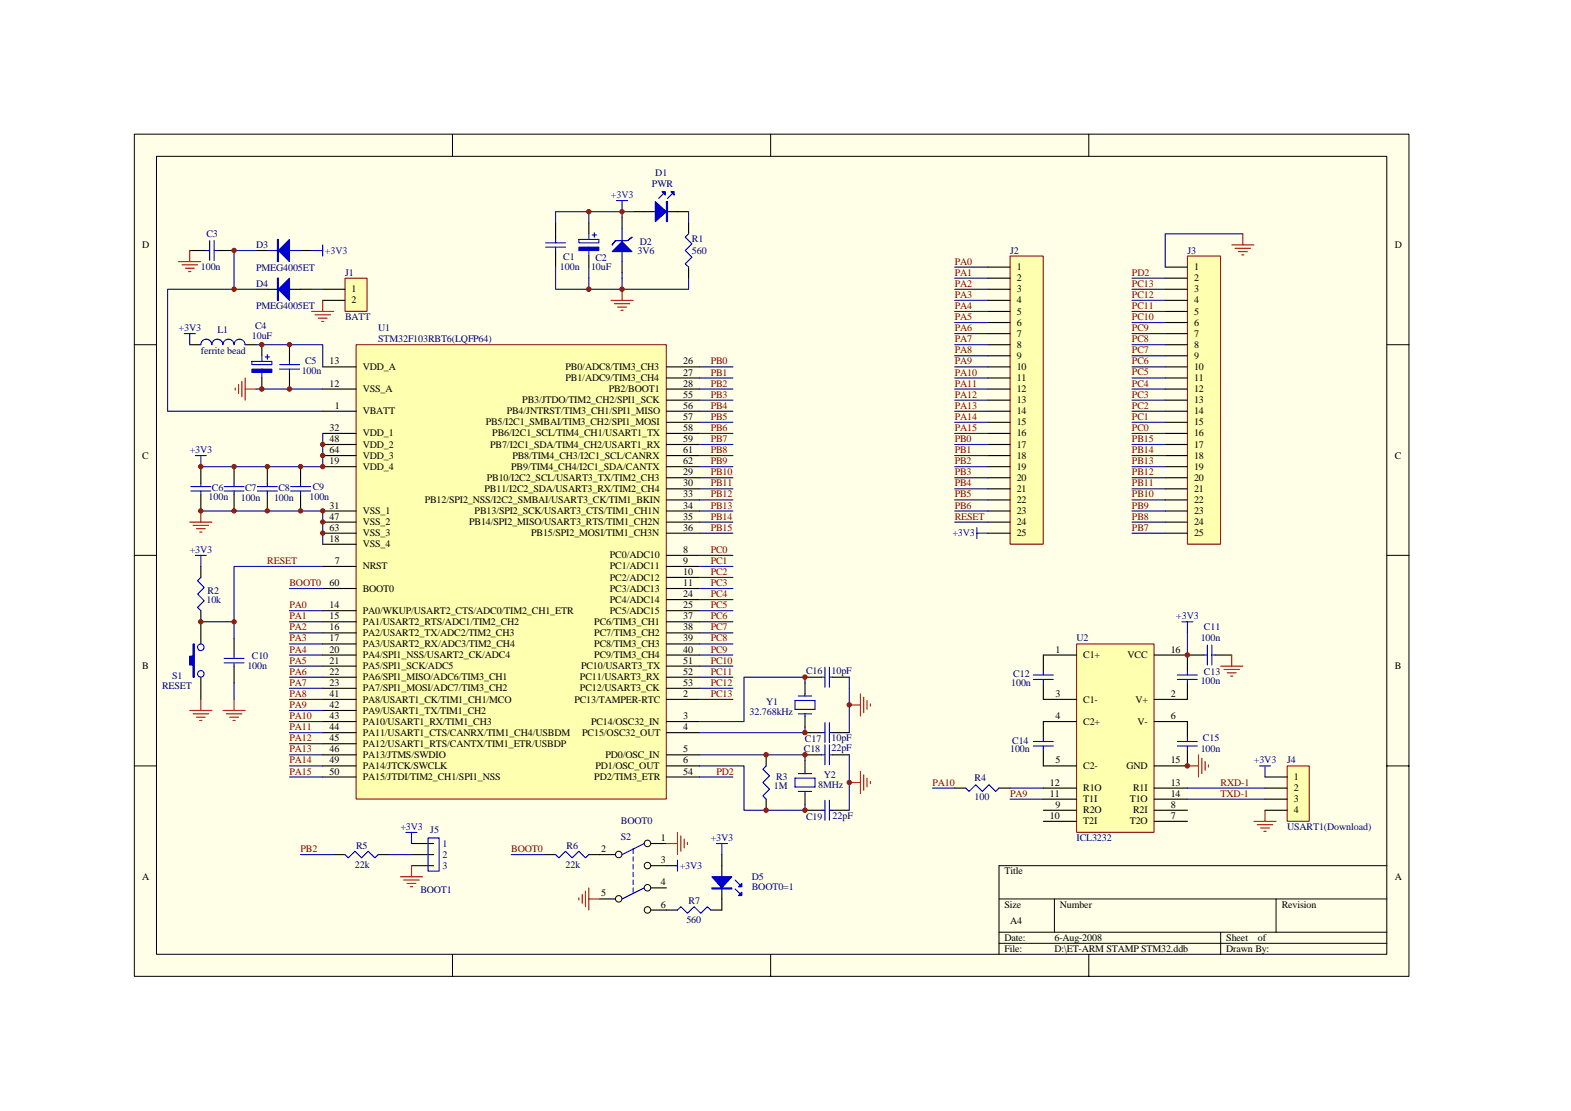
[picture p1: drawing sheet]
<svg xmlns="http://www.w3.org/2000/svg" width="297mm" height="210mm" viewBox="0 0 297 210" stroke-linecap="round" stroke-linejoin="round" font-family="sans-serif">
<path d="M25.4 25.4h241v159.1h-241z" fill="#ffffe8"/>
<g fill="none" stroke="#000" stroke-width=".19">
<path d="M25.4 25.4h241v159.1h-241zM29.6 29.5h232.6v150.9h-232.6zM85.6 25.4v4.1M145.7 25.4v4.1M205.9 25.4v4.1M25.4 65.2h4.2M262.2 65.2h4.2M25.4 105h4.2M262.2 105h4.2M25.4 144.8h4.2M262.2 144.8h4.2M188.9 169.9h73.3"/>
<path d="M188.9 176.2h73.3M188.9 178.3h73.3M199.4 169.9v6.3M230.8 176.2v4.2M241.3 169.9v6.3M262.2 163.6h-73.3v16.8M85.6 180.4v4.2M145.7 180.4v4.2M205.9 180.4v4.2"/>
</g>
<path d="M67.3 65.2h58.7v85.8h-58.7z" fill="#ffffb0"/>
<path d="M67.3 65.2h58.7v85.8h-58.7z" fill="none" stroke="#800000" stroke-width=".19"/>
<g fill="none" stroke="#000" stroke-width=".21">
<path d="M35.9 47.3h3.1M41.1 47.3h3.2M48.4 54.7h2.1M48.4 47.3h2.1M56.8 54.7h2.1M56.8 47.3h2.1M54.7 65.2v3.1M54.7 70.4v3.1M61 69.3h6.3M61 73.5h6.3M61 77.7h6.3M126 69.3h6.3"/>
<path d="M126 71.4h6.3M126 73.5h6.3M126 75.6h6.3M126 77.7h6.3M126 79.8h6.3M38 88.2v3.1M38 93.4v3.2M44.3 88.2v3.1M44.3 93.4v3.2M50.5 88.2v3.1M50.5 93.4v3.2M56.8 88.2v3.1"/>
<path d="M56.8 93.4v3.2M61 81.9h6.3M61 84h6.3M61 86.1h6.3M61 88.2h6.3M61 96.6h6.3M61 98.7h6.3M126 81.9h6.3M126 84h6.3M126 86.1h6.3M126 88.2h6.3M126 90.3h6.3"/>
<path d="M126 92.4h6.3M126 94.5h6.3M126 96.6h6.3M126 98.7h6.3M38 107.1v2M38 115.4v6.3M61 115.4h6.3M61 117.5h6.3M61 119.6h6.3M61 100.8h6.3M61 107.1h6.3M61 111.2h6.3"/>
<path d="M61 102.9h6.3M126 115.4h6.3M126 117.5h6.3M126 119.6h6.3M126 100.8h6.3M126 105h6.3M126 107.1h6.3M126 109.1h6.3M126 111.2h6.3M126 113.3h6.3M38 128v4.2M44.3 120.7v3.1"/>
<path d="M44.3 125.9v3.2M61 121.7h6.3M61 123.8h6.3M61 125.9h6.3M61 128h6.3M61 130.1h6.3M61 132.2h6.3M61 134.3h6.3M61 136.4h6.3M61 138.5h6.3M126 121.7h6.3M126 123.8h6.3"/>
<path d="M126 125.9h6.3M126 128h6.3M126 130.1h6.3M126 132.2h6.3M126 136.4h6.3M126 138.5h6.3M152.2 129.1v2M152.2 135.3v2.1M152.2 128h3.1M152.2 138.5h3.1M157.4 128h3.2M157.4 138.5h3.2"/>
<path d="M61 140.6h6.3M61 142.7h6.3M61 144.8h6.3M61 146.9h6.3M77.8 159.4h4.2M126 142.7h6.3M126 144.8h6.3M126 146.9h6.3M144.9 142.7v2.1M144.9 151v2.1M152.2 143.7v2.1M152.2 150v2.1"/>
<path d="M152.2 142.7h3.1M152.2 153.1h3.1M157.4 142.7h3.2M157.4 153.1h3.2M63.1 161.5h2.1M71.5 161.5h2.1M77.8 161.5h4.2M77.8 163.6h4.2"/>
</g>
<g fill="none" stroke="#000080" stroke-width=".21">
<path d="M48.4 47.3h-4.1v7.4h4.1M54.7 65.2h6.3v4.1M54.7 73.5h6.3M132.3 73.5h6.3M132.3 69.3h6.3M132.3 71.4h6.3M132.3 75.6h6.3M132.3 77.7h6.3M132.3 79.8h6.3M38 96.6h23v6.3M61 81.9v6.3h-23M132.3 88.2h6.3"/>
<path d="M132.3 96.6h6.3M132.3 81.9h6.3M132.3 84h6.3M132.3 86.1h6.3M132.3 90.3h6.3M132.3 92.4h6.3M132.3 94.5h6.3M132.3 98.7h6.3M38 117.5h6.3v3.2M54.7 111.2h6.3M54.7 115.4h6.3M54.7 117.5h6.3"/>
<path d="M54.7 119.6h6.3M61 107.1h-16.7v10.4M132.3 107.1h6.3M132.3 111.2h6.3M132.3 115.4h6.3M132.3 117.5h6.3M132.3 119.6h6.3M132.3 100.8h6.3M132.3 105h6.3M132.3 109.1h6.3M132.3 113.3h6.3M44.3 129.1v3.1"/>
<path d="M54.7 121.7h6.3M54.7 123.8h6.3M54.7 125.9h6.3M54.7 128h6.3M54.7 130.1h6.3M54.7 132.2h6.3M54.7 134.3h6.3M54.7 136.4h6.3M54.7 138.5h6.3M132.3 121.7h6.3M132.3 123.8h6.3M132.3 125.9h6.3"/>
<path d="M132.3 128h6.3M132.3 130.1h6.3M132.3 132.2h6.3M132.3 138.5h19.9M160.6 130.1v8.4M54.7 140.6h6.3M54.7 142.7h6.3M54.7 144.8h6.3M54.7 146.9h6.3M132.3 144.8h8.4v8.3h11.5v-1M132.3 142.7h19.9v1M132.3 146.9h6.3"/>
<path d="M160.6 142.7v10.4M56.8 161.5h6.3M73.6 161.5h4.2"/>
</g>
<g fill="none" stroke="#00f" stroke-width=".21">
<path d="M39 47.3h.6M39.6 45.5v3.7M40.5 47.3h.6M40.5 45.5v3.7M50.5 54.7h6.3M50.5 47.3h6.3M58.9 47.3h2.1M61 46.3v2.1M34.8 63.1h2.1M35.9 63.1v2.1M52.8 69.8h3.8M52.8 68.9h3.8"/>
<path d="M54.7 68.3v.6M54.7 69.8v.6M36.1 92.8h3.8M36.1 92h3.8M36.9 86.1h2.1M38 86.1v2.1M38 91.3v.7M38 92.8v.6M42.4 92.8h3.7M42.4 92h3.7M44.3 91.3v.7M44.3 92.8v.6"/>
<path d="M48.7 92.8h3.7M48.7 92h3.7M50.5 91.3v.7M50.5 92.8v.6M54.9 92.8h3.8M54.9 92h3.8M56.8 91.3v.7M56.8 92.8v.6M36.9 105h2.1M38 109.1l-.6 .7 1.2 1.2-1.2 1.3 1.2 1.2-1.2 1.3 .6 .6M38 105v2.1M42.4 125.3h3.7"/>
<path d="M42.4 124.4h3.7M44.3 123.8v.6M44.3 125.3v.6M150.3 132.4h3.8v1.7h-3.8zM150.9 131.6h2.6M150.9 134.9h2.6M152.2 131.1v.5M152.2 134.9v.4M155.3 128h.7M155.3 138.5h.7M156 126.1v3.8M156 136.6v3.8"/>
<path d="M156.8 126.1v3.8M156.8 136.6v3.8M156.8 128h.6M156.8 138.5h.6M76.7 157.3h2.1M77.8 157.3v2.1M80.9 158.4h2.1v6.3h-2.1zM144.9 144.8l-.7 .6 1.3 1.2-1.3 1.3 1.3 1.3-1.3 1.2 .7 .6M150.3 147.1h3.8v1.6h-3.8zM150.9 146.2h2.6M150.9 149.6h2.6M152.2 145.8v.4"/>
<path d="M152.2 149.6v.4M155.3 142.7h.7M155.3 153.1h.7M156 140.8v3.7M156 151.3v3.7M156.8 140.8v3.7M156.8 151.3v3.7M156.8 142.7h.6M156.8 153.1h.6M65.2 161.5l.6 .6 1.3-1.2 1.3 1.2 1.2-1.2 1.3 1.2 .6-.6"/>
<circle cx="38" cy="122.3" r=".62"/>
<circle cx="38" cy="127.4" r=".62"/>
</g>
<g fill="none" stroke="#f00" stroke-width=".21">
<path d="M33.8 49.4h4.2M34.4 50.1h3M35 50.7h1.7M35.7 51.3h.4M35.9 47.3v2.1M58.9 58.9h4.2M59.6 59.5h2.9M61 56.8v2.1M44.5 73.3v.4M45.1 72.7v1.7M45.7 72.1v2.9M46.4 73.5h2"/>
<path d="M46.4 71.4v4.2M60.2 60.1h1.7M60.8 60.7h.4M35.9 98.7h4.2M36.5 99.3h3M37.1 99.9h1.7M38 96.6v2.1M37.8 100.6h.4M35.9 134.3h4.2M36.5 134.9h3M37.1 135.6h1.7M37.8 136.2h.4"/>
<path d="M38 132.2v2.1M42.2 134.3h4.2M42.8 134.9h2.9M43.4 135.6h1.7M44 136.2h.5M44.3 132.2v2.1M160.6 133.2h2.1M162.7 131.1v4.2M163.3 131.8v2.9M163.9 132.4v1.7M164.6 133v.5M160.6 147.9h2.1"/>
<path d="M162.7 145.8v4.2M163.3 146.4v3M163.9 147.1v1.6M164.6 147.7v.4M75.7 165.7h4.2M76.3 166.3h3M77 167h1.6M77.6 167.6h.4M77.8 163.6v2.1"/>
</g>
<g fill="#00f" stroke="#00f" stroke-width=".21">
<path d="M52.6 54.7l2.1-2.1v4.2z"/>
<path d="M52.6 47.3l2.1-2v4.1z"/>
<path d="M52.4 52.6v4.2h.2v-4.2z" fill-rule="evenodd"/>
<path d="M52.4 45.3v4.1h.2v-4.1z" fill-rule="evenodd"/>
<path d="M36.5 121.7h.2v6.3h-.2v-2.3h-.6v-1.7h.6z" fill-rule="evenodd"/>
</g>
<path d="M203.6 121.7h14.6v35.6h-14.6z" fill="#ffffb0"/>
<path d="M203.6 121.7h14.6v35.6h-14.6z" fill="none" stroke="#800000" stroke-width=".19"/>
<g fill="none" stroke="#000" stroke-width=".21">
<path d="M197.3 129.1v3.1h6.3M203.6 123.8h-6.3v3.2M203.6 136.4h-6.3v3.1M218.2 123.8h9.4M218.2 136.4h6.3v3.1M224.5 129.1v3.1h-6.3M224.5 123.8v3.2M229.8 123.8h3.1M197.3 141.6v3.2h6.3M197.3 148.9h6.3M197.3 151h6.3M197.3 153.1h6.3"/>
<path d="M197.3 155.2h6.3M218.2 148.9h6.3M218.2 151h6.3M218.2 153.1h6.3M218.2 155.2h6.3M224.5 141.6v3.2h-6.3"/>
</g>
<g fill="none" stroke="#00f" stroke-width=".21">
<path d="M223.5 117.5h2M224.5 117.5v2.1M195.4 128.4h3.8M195.4 127.6h3.8M197.3 127v.6M197.3 128.4v.7M197.3 139.5v.6M222.6 128.4h3.8M222.6 127.6h3.8M224.5 127v.6M224.5 128.4v.7M224.5 139.5v.6"/>
<path d="M227.6 123.8h.7M228.3 121.9v3.8M229.1 123.8h.7M229.1 121.9v3.8M195.4 141h3.8M195.4 140.1h3.8M197.3 141v.6M222.6 141h3.8M222.6 140.1h3.8M224.5 141v.6M238.1 144.8h2.1M239.2 144.8v2.1"/>
</g>
<g fill="none" stroke="#f00" stroke-width=".21">
<path d="M230.8 125.9h4.2M231.4 126.5h3M232 127.2h1.7M232.7 127.8h.4M232.9 123.8v2.1M224.5 144.8h2.1M226.6 142.7v4.2M227.2 143.3v2.9M227.9 143.9v1.7M228.5 144.5v.5M237.1 155.2h4.2M237.7 155.9h2.9"/>
<path d="M238.3 156.5h1.7M239 157.1h.4M239.2 153.1v2.1"/>
</g>
<path d="M224.5 119.6v4.2M191 148.9h6.3M191 151h6.3" fill="none" stroke="#000080" stroke-width=".21"/>
<path d="M243.4 144.8h4.1v10.4h-4.1z" fill="#ffffb0"/>
<path d="M243.4 144.8h4.1v10.4h-4.1z" fill="none" stroke="#800000" stroke-width=".19"/>
<path d="M35.9 65.2h2.1M46.4 65.2h2M49.5 65.2v2M49.5 71.4v2.1M180.5 148.9h2.1M188.9 148.9h2.1M239.2 146.9h4.2M239.2 148.9h4.2M239.2 151h4.2M239.2 153.1h4.2" fill="none" stroke="#000" stroke-width=".21"/>
<path d="M38 65.2a1.04 1.04 0 0 1 1-1.1 1.04 1.04 0 0 1 1 1.1M40.1 65.2a1.04 1.04 0 0 1 1-1.1 1.04 1.04 0 0 1 1 1.1M42.2 65.2a1.04 1.04 0 0 1 1-1.1 1.04 1.04 0 0 1 1 1.1 1.05 1.05 0 0 1 1.1-1.1 1.05 1.05 0 0 1 1 1.1M47.6 68.3h3.8v.6h-3.8zM49.5 67.2v1.1M49.5 69.8v1.6M50.1 67.5h.9M50.5 67v.9M182.6 148.9l.6 .7 1.3-1.3 1.2 1.3 1.3-1.3 1.3 1.3 .6-.7" fill="none" stroke="#00f" stroke-width=".21"/>
<path d="M47.6 69.8h3.8v.6h-3.8z" fill-rule="evenodd" fill="#00f" stroke="#00f" stroke-width=".21"/>
<path d="M44.3 54.7h-12.6v23h29.3M48.4 65.2h6.3M48.4 73.5h6.3M152.2 129.1v-1.1h-11.5v8.4h-8.4M152.2 137.4v1.1M160.6 128v2.1M176.3 148.9h4.2" fill="none" stroke="#000080" stroke-width=".21"/>
<g fill="#800000" stroke="#800000" stroke-width=".19">
<circle cx="61" cy="84" r=".41"/>
<circle cx="61" cy="96.6" r=".4"/>
<circle cx="61" cy="98.7" r=".4"/>
<circle cx="61" cy="86.1" r=".41"/>
<circle cx="61" cy="88.2" r=".41"/>
<circle cx="61" cy="100.8" r=".4"/>
<circle cx="56.8" cy="88.2" r=".41"/>
<circle cx="56.8" cy="96.6" r=".4"/>
<circle cx="50.5" cy="88.2" r=".41"/>
<circle cx="50.5" cy="96.6" r=".4"/>
<circle cx="44.2" cy="88.2" r=".41"/>
<circle cx="44.3" cy="96.6" r=".4"/>
<circle cx="38" cy="88.2" r=".42"/>
<circle cx="38" cy="96.6" r=".41"/>
<circle cx="54.7" cy="65.1" r=".41"/>
<circle cx="54.7" cy="73.5" r=".41"/>
<circle cx="152.2" cy="128" r=".42"/>
<circle cx="152.2" cy="138.5" r=".42"/>
<circle cx="160.6" cy="133.2" r=".41"/>
<circle cx="152.2" cy="142.7" r=".42"/>
<circle cx="152.2" cy="153.1" r=".42"/>
<circle cx="160.6" cy="147.9" r=".41"/>
<circle cx="144.8" cy="153.1" r=".42"/>
<circle cx="144.8" cy="142.7" r=".42"/>
<circle cx="44.2" cy="54.7" r=".41"/>
<circle cx="38" cy="117.5" r=".41"/>
<circle cx="44.3" cy="117.5" r=".4"/>
<circle cx="49.5" cy="65.1" r=".42"/>
<circle cx="49.5" cy="73.5" r=".42"/>
</g>
<path d="M65.3 52.6h4.1v6.2h-4.1z" fill="#ffffb0"/>
<path d="M65.2 52.6h4.2v6.2h-4.2z" fill="none" stroke="#800000" stroke-width=".19"/>
<path d="M61 54.7h4.2M61 56.8h4.2" fill="none" stroke="#000" stroke-width=".21"/>
<path d="M58.9 54.7h2.1" fill="none" stroke="#000080" stroke-width=".21"/>
<path d="M191 48.4h6.2v54.4h-6.2z" fill="#ffffb0"/>
<path d="M191 48.4h6.2v54.4h-6.2z" fill="none" stroke="#800000" stroke-width=".19"/>
<g fill="none" stroke="#000" stroke-width=".21">
<path d="M186.8 50.5h4.2M186.8 52.6h4.2M186.8 54.7h4.2M186.8 56.8h4.2M186.8 58.9h4.2M186.8 61h4.2M186.8 63.1h4.2M186.8 65.2h4.2M186.8 67.2h4.2M186.8 69.3h4.2M186.8 71.4h4.2M186.8 73.5h4.2"/>
<path d="M186.8 75.6h4.2M186.8 77.7h4.2M186.8 79.8h4.2M186.8 81.9h4.2M186.8 84h4.2M186.8 86.1h4.2M186.8 88.2h4.2M186.8 90.3h4.2M186.8 92.4h4.2M186.8 94.5h4.2M186.8 96.6h4.2M186.8 98.7h4.2"/>
<path d="M186.8 100.8h4.2"/>
</g>
<path d="M224.5 48.4h6.3v54.4h-6.3z" fill="#ffffb0"/>
<path d="M224.5 48.4h6.3v54.4h-6.3z" fill="none" stroke="#800000" stroke-width=".19"/>
<g fill="none" stroke="#000" stroke-width=".21">
<path d="M105 42.1v3.2M105 47.3v3.2M111.3 42.1v2.1M111.3 48.4v2.1M117.6 41.1v2.1M117.6 49.4v2.1M119.7 40h10.5M130.2 42.1v2.1M130.2 50.5v2.1M220.3 50.5h4.2M220.3 52.6h4.2M220.3 54.7h4.2"/>
<path d="M220.3 56.8h4.2M220.3 58.9h4.2M220.3 61h4.2M220.3 63.1h4.2M220.3 65.2h4.2M220.3 67.2h4.2M220.3 69.3h4.2M220.3 71.4h4.2M220.3 73.5h4.2M220.3 75.6h4.2M220.3 77.7h4.2M220.3 79.8h4.2"/>
<path d="M220.3 81.9h4.2M220.3 84h4.2M220.3 86.1h4.2M220.3 88.2h4.2M220.3 90.3h4.2M220.3 92.4h4.2M220.3 94.5h4.2M220.3 96.6h4.2M220.3 98.7h4.2M220.3 100.8h4.2M123.1 159.4h2.9M103 161.5h2"/>
<path d="M111.3 161.5h5.1M113.4 169.9h3M123.1 163.6h2.9M123.1 167.8h2.9M123.1 172h5M136.5 161.5v10.5h-2.1"/>
</g>
<g fill="none" stroke="#00f" stroke-width=".21">
<path d="M116.6 37.9h2.1M117.6 37.9v2.1M125.4 36.7l-.9 .8M127.1 36.7l-.9 .8M103.2 46.7h3.7M103.2 45.9h3.7M105 45.3v.6M105 46.7v.6M109.4 45.3h3.8v.6h-3.8zM111.3 44.2v1.1M111.3 46.7v1.7M112 44.4h.8"/>
<path d="M112.4 44v.8M117.6 43.2v6.2M130.2 44.2l-.6 .6 1.2 1.3-1.2 1.2 1.2 1.3-1.2 1.3 .6 .6M184.7 99.7v2.1M184.7 100.8h2.1M121.8 159.4l-4.2 2.1M135.4 159.4h2.1M136.5 159.4v2.1M105 161.5l.7 .6 1.2-1.2 1.3 1.2 1.2-1.2 1.3 1.2 .6-.6M119.7 160.5v.8M119.7 161.9v.9M119.7 163.4v.8"/>
<path d="M119.7 164.9v.8M119.7 166.3v.9M119.7 167.8v.8M121.8 167.8l-4.2 2.1M126 163.6h2.1M128.1 162.6v2.1M128.1 172l.6-.6 1.3 1.2 1.3-1.2 1.2 1.2 1.2-1.2 .7 .6M139 168l.8 .8M139 166.3l.8 .9"/>
</g>
<g fill="none" stroke="#f00" stroke-width=".21">
<path d="M115.5 56.8h4.2M116.2 57.4h2.9M116.8 58h1.7M117.4 58.7h.4M117.6 54.7v2.1M232.9 46.3h4.2M233.5 46.9h2.9M234.1 47.6h1.7M234.8 48.2h.4M235 44.2v2.1M126 159.4h2.1M128.1 157.3v4.2"/>
<path d="M128.7 158v2.9M129.4 158.6v1.7M130 159.2v.4M109.4 169.7v.4M110.1 169.1v1.6M110.7 168.4v3M111.3 167.8v4.2M111.3 169.9h2.1"/>
</g>
<g fill="none" stroke="#000080" stroke-width=".21">
<path d="M105 50.5v4.2h12.6M111.3 40v2.1M111.3 50.5v4.2M117.6 40v1.1M117.6 51.5v3.2M119.7 40h-14.7v2.1M130.2 52.6v2.1h-12.6M130.2 40v2.1M180.5 50.5h6.3M180.5 52.6h6.3M180.5 54.7h6.3M180.5 56.8h6.3"/>
<path d="M180.5 58.9h6.3M214 52.6h6.3M214 54.7h6.3M214 56.8h6.3M214 58.9h6.3M235 44.2h-14.7v6.3M180.5 61h6.3M180.5 63.1h6.3M180.5 65.2h6.3M180.5 67.2h6.3M180.5 69.3h6.3M180.5 71.4h6.3"/>
<path d="M180.5 73.5h6.3M180.5 75.6h6.3M180.5 77.7h6.3M180.5 79.8h6.3M214 61h6.3M214 63.1h6.3M214 65.2h6.3M214 67.2h6.3M214 69.3h6.3M214 71.4h6.3M214 73.5h6.3M214 75.6h6.3"/>
<path d="M214 77.7h6.3M214 79.8h6.3M180.5 81.9h6.3M180.5 84h6.3M180.5 86.1h6.3M180.5 88.2h6.3M180.5 90.3h6.3M180.5 92.4h6.3M180.5 94.5h6.3M180.5 96.6h6.3M180.5 98.7h6.3M214 81.9h6.3"/>
<path d="M214 84h6.3M214 86.1h6.3M214 88.2h6.3M214 90.3h6.3M214 92.4h6.3M214 94.5h6.3M214 96.6h6.3M214 98.7h6.3M214 100.8h6.3M224.5 148.9h14.7M224.5 151h14.7M96.7 161.5h6.3"/>
</g>
<g fill="#00f" stroke="#00f" stroke-width=".21">
<path d="M123.9 38.1l2.1 1.9-2.1 1.9z"/>
<path d="M126.8 36.2h.7v.7z"/>
<path d="M125.2 36.2h.6v.7z"/>
<path d="M115.7 47.6l1.9-1.9 1.9 1.9z"/>
<path d="M134.6 165.7h3.8l-1.9 2.1z"/>
<path d="M140.2 168.6v.7h-.6z"/>
<path d="M140.2 167v.6h-.6z"/>
<path d="M126 38.1h.2v3.8h-.2z" fill-rule="evenodd"/>
<path d="M116.4 45.5h2.3l.8-.7-.8 .7h-2.3l-.7 .8z" fill-rule="evenodd"/>
<path d="M109.4 46.7h3.8v.6h-3.8z" fill-rule="evenodd"/>
<path d="M134.6 167.8h3.8v.2h-3.8z" fill-rule="evenodd"/>
</g>
<g fill="#800000" stroke="#800000" stroke-width=".19">
<circle cx="117.6" cy="40" r=".41"/>
<circle cx="111.3" cy="40" r=".41"/>
<circle cx="117.6" cy="54.7" r=".42"/>
<circle cx="111.3" cy="54.7" r=".42"/>
<circle cx="224.5" cy="123.8" r=".42"/>
<circle cx="224.5" cy="144.7" r=".42"/>
<circle cx="44.2" cy="47.3" r=".41"/>
</g>
<g fill="none" stroke="#000" stroke-width=".19">
<circle cx="122.4" cy="159.4" r=".62"/>
<circle cx="117" cy="161.5" r=".62"/>
<circle cx="117" cy="169.9" r=".62"/>
<circle cx="122.4" cy="172" r=".62"/>
<circle cx="122.4" cy="167.8" r=".62"/>
<circle cx="122.4" cy="163.6" r=".62"/>
</g>
<g font-size="1.9" fill="#000080">
<text x="123.3" y="35.3">PWR</text>
<text x="123.9" y="33.3">D1</text>
<text x="39" y="44.8">C3</text>
<text x="48.4" y="46.9">D3</text>
<text x="120.6" y="47.9">3V6</text>
<text x="121" y="46.2">D2</text>
<text x="130.8" y="45.8">R1</text>
<text x="130.8" y="47.9">560</text>
<text x="191" y="47.9">J2</text>
<text x="224.5" y="47.9">J3</text>
<text x="38" y="51.1">100n</text>
<text x="48.4" y="51.3">PMEG4005ET</text>
<text x="65.2" y="52.1">J1</text>
<text x="105.9" y="51.1">100n</text>
<text x="106.5" y="49.2">C1</text>
<text x="111.8" y="51.1">10uF</text>
<text x="112.6" y="49.4">C2</text>
<text x="48.4" y="54.2">D4</text>
<text x="48.4" y="58.4">PMEG4005ET</text>
<text x="41.1" y="63">L1</text>
<text x="47.6" y="64.1">10uF</text>
<text x="48.2" y="62.2">C4</text>
<text x="65.2" y="60.5">BATT</text>
<text x="71.5" y="62.6">U1</text>
<text x="71.5" y="64.7">STM32F103RBT6(LQFP64)</text>
<text x="38" y="67">ferrite bead</text>
<text x="57" y="70.8">100n</text>
<text x="57.7" y="68.9">C5</text>
<text x="39.5" y="94.4">100n</text>
<text x="40.1" y="92.8">C6</text>
<text x="45.5" y="94.6">100n</text>
<text x="46.4" y="92.8">C7</text>
<text x="51.8" y="94.6">100n</text>
<text x="52.6" y="92.8">C8</text>
<text x="58.5" y="94.4">100n</text>
<text x="59.1" y="92.5">C9</text>
<text x="39" y="113.9">10k</text>
<text x="39.2" y="112.2">R2</text>
<text x="227.6" y="119.1">C11</text>
<text x="47.6" y="124.6">C10</text>
<text x="203.6" y="121.2">U2</text>
<text x="227" y="121.2">100n</text>
<text x="30.6" y="130.3">RESET</text>
<text x="32.5" y="128.4">S1</text>
<text x="46.8" y="126.5">100n</text>
<text x="152.4" y="127.3">C16</text>
<text x="157.2" y="127.3">10pF</text>
<text x="191.2" y="129.6">100n</text>
<text x="191.6" y="128">C12</text>
<text x="227" y="129.2">100n</text>
<text x="227.6" y="127.5">C13</text>
<text x="141.7" y="135.1">32.768kHz</text>
<text x="144.9" y="133.2">Y1</text>
<text x="152" y="142.2">C18</text>
<text x="152.2" y="140.3">C17</text>
<text x="157.2" y="140.1">10pF</text>
<text x="157.2" y="142">22pF</text>
<text x="191" y="142.2">100n</text>
<text x="191.4" y="140.5">C14</text>
<text x="227" y="142.2">100n</text>
<text x="227.5" y="140.1">C15</text>
<text x="146.3" y="149.1">1M</text>
<text x="146.7" y="147.4">R3</text>
<text x="154.7" y="148.9">8MHz</text>
<text x="155.8" y="147">Y2</text>
<text x="184.3" y="147.6">R4</text>
<text x="243.4" y="144.3">J4</text>
<text x="117.4" y="155.8">BOOT0</text>
<text x="152.4" y="155">C19</text>
<text x="157.4" y="154.8">22pF</text>
<text x="184.3" y="151.2">100</text>
<text x="67.3" y="160.4">R5</text>
<text x="81.4" y="157.5">J5</text>
<text x="83.7" y="160">1</text>
<text x="107.1" y="160.4">R6</text>
<text x="117.4" y="158.7">S2</text>
<text x="203.6" y="159">ICL3232</text>
<text x="243.4" y="156.9">USART1(Download)</text>
<text x="67.1" y="164">22k</text>
<text x="83.7" y="162.1">2</text>
<text x="83.7" y="164.2">3</text>
<text x="106.9" y="164">22k</text>
<text x="142.2" y="166.3">D5</text>
<text x="79.5" y="168.8">BOOT1</text>
<text x="130.2" y="170.9">R7</text>
<text x="142.2" y="168.2">BOOT0=1</text>
<text x="129.8" y="174.5">560</text>
</g>
<g font-size="1.9" fill="#00f">
<text x="115.5" y="37.4">+3V3</text>
<text x="61.4" y="47.9">+3V3</text>
<text x="33.8" y="62.6">+3V3</text>
<text x="35.9" y="85.6">+3V3</text>
<text x="180.1" y="101.3">+3V3</text>
<text x="35.9" y="104.5">+3V3</text>
<text x="222.4" y="117.1">+3V3</text>
<text x="237.1" y="144.3">+3V3</text>
<text x="75.7" y="156.9">+3V3</text>
<text x="134.4" y="159">+3V3</text>
<text x="128.5" y="164.2">+3V3</text>
</g>
<g font-size="1.9">
<text x="26.9" y="46.9">D</text>
<text x="263.7" y="46.9">D</text>
<text x="192.2" y="51.1">1</text>
<text x="192.2" y="53.2">2</text>
<text x="225.8" y="51.1">1</text>
<text x="225.8" y="53.2">2</text>
<text x="66.5" y="55.3">1</text>
<text x="66.5" y="57.4">2</text>
<text x="192.2" y="55.3">3</text>
<text x="192.2" y="57.4">4</text>
<text x="192.2" y="59.5">5</text>
<text x="225.8" y="55.3">3</text>
<text x="225.8" y="57.4">4</text>
<text x="225.8" y="59.5">5</text>
<text x="192.2" y="61.6">6</text>
<text x="192.2" y="63.6">7</text>
<text x="192.2" y="65.7">8</text>
<text x="225.8" y="61.6">6</text>
<text x="225.8" y="63.6">7</text>
<text x="225.8" y="65.7">8</text>
<text x="62.3" y="68.9">13</text>
<text x="68.6" y="69.9">VDD_A</text>
<text x="106.9" y="69.9">PB0/ADC8/TIM3_CH3</text>
<text x="129.2" y="68.9">26</text>
<text x="129.2" y="71">27</text>
<text x="192.2" y="67.8">9</text>
<text x="192.2" y="69.9">10</text>
<text x="225.8" y="67.8">9</text>
<text x="225.8" y="69.9">10</text>
<text x="62.3" y="73.1">12</text>
<text x="63.3" y="77.3">1</text>
<text x="68.6" y="74.1">VSS_A</text>
<text x="98.8" y="76.2">PB3/JTDO/TIM2_CH2/SPI1_SCK</text>
<text x="106.9" y="72">PB1/ADC9/TIM3_CH4</text>
<text x="115.1" y="74.1">PB2/BOOT1</text>
<text x="129.2" y="73.1">28</text>
<text x="129.2" y="75.2">55</text>
<text x="129.2" y="77.3">56</text>
<text x="192.2" y="72">11</text>
<text x="192.2" y="74.1">12</text>
<text x="192.2" y="76.2">13</text>
<text x="225.8" y="72">11</text>
<text x="225.8" y="74.1">12</text>
<text x="225.8" y="76.2">13</text>
<text x="62.3" y="81.4">32</text>
<text x="62.3" y="83.5">48</text>
<text x="68.6" y="78.3">VBATT</text>
<text x="68.6" y="82.5">VDD_1</text>
<text x="91.8" y="80.4">PB5/I2C1_SMBAI/TIM3_CH2/SPI1_MOSI</text>
<text x="93.1" y="82.5">PB6/I2C1_SCL/TIM4_CH1/USART1_TX</text>
<text x="95.8" y="78.3">PB4/JNTRST/TIM3_CH1/SPI1_MISO</text>
<text x="129.2" y="81.4">58</text>
<text x="129.2" y="83.5">59</text>
<text x="129.2" y="79.4">57</text>
<text x="192.2" y="78.3">14</text>
<text x="192.2" y="80.4">15</text>
<text x="192.2" y="82.5">16</text>
<text x="225.8" y="78.3">14</text>
<text x="225.8" y="80.4">15</text>
<text x="225.8" y="82.5">16</text>
<text x="26.9" y="86.7">C</text>
<text x="62.3" y="85.6">64</text>
<text x="62.3" y="87.7">19</text>
<text x="68.6" y="84.6">VDD_2</text>
<text x="68.6" y="86.7">VDD_3</text>
<text x="68.6" y="88.8">VDD_4</text>
<text x="92.7" y="84.6">PB7/I2C1_SDA/TIM4_CH2/USART1_RX</text>
<text x="96.7" y="88.8">PB9/TIM4_CH4/I2C1_SDA/CANTX</text>
<text x="96.9" y="86.7">PB8/TIM4_CH3/I2C1_SCL/CANRX</text>
<text x="129.2" y="85.6">61</text>
<text x="129.2" y="87.7">62</text>
<text x="129.2" y="89.8">29</text>
<text x="192.2" y="84.6">17</text>
<text x="192.2" y="86.7">18</text>
<text x="192.2" y="88.8">19</text>
<text x="225.8" y="84.6">17</text>
<text x="225.8" y="86.7">18</text>
<text x="225.8" y="88.8">19</text>
<text x="263.7" y="86.7">C</text>
<text x="80.3" y="95.1">PB12/SPI2_NSS/I2C2_SMBAI/USART3_CK/TIM1_BKIN</text>
<text x="91.6" y="93">PB11/I2C2_SDA/USART3_RX/TIM2_CH4</text>
<text x="92.1" y="90.9">PB10/I2C2_SCL/USART3_TX/TIM2_CH3</text>
<text x="129.2" y="91.9">30</text>
<text x="129.2" y="94">33</text>
<text x="192.2" y="90.9">20</text>
<text x="192.2" y="93">21</text>
<text x="192.2" y="95.1">22</text>
<text x="225.8" y="90.9">20</text>
<text x="225.8" y="93">21</text>
<text x="225.8" y="95.1">22</text>
<text x="62.3" y="96.1">31</text>
<text x="62.3" y="98.2">47</text>
<text x="62.3" y="100.3">63</text>
<text x="68.6" y="97.2">VSS_1</text>
<text x="68.6" y="99.3">VSS_2</text>
<text x="68.6" y="101.3">VSS_3</text>
<text x="88.7" y="99.3">PB14/SPI2_MISO/USART3_RTS/TIM1_CH2N</text>
<text x="89.7" y="97.2">PB13/SPI2_SCK/USART3_CTS/TIM1_CH1N</text>
<text x="100.4" y="101.3">PB15/SPI2_MOSI/TIM1_CH3N</text>
<text x="129.2" y="100.3">36</text>
<text x="129.2" y="96.1">34</text>
<text x="129.2" y="98.2">35</text>
<text x="192.2" y="97.2">23</text>
<text x="192.2" y="99.3">24</text>
<text x="192.2" y="101.3">25</text>
<text x="225.8" y="97.2">23</text>
<text x="225.8" y="99.3">24</text>
<text x="225.8" y="101.3">25</text>
<text x="62.3" y="102.4">18</text>
<text x="63.3" y="106.6">7</text>
<text x="68.6" y="107.6">NRST</text>
<text x="68.6" y="103.4">VSS_4</text>
<text x="115.3" y="105.5">PC0/ADC10</text>
<text x="115.3" y="107.6">PC1/ADC11</text>
<text x="129.2" y="104.5">8</text>
<text x="129.2" y="106.6">9</text>
<text x="62.3" y="110.8">60</text>
<text x="68.6" y="111.8">BOOT0</text>
<text x="115.3" y="109.7">PC2/ADC12</text>
<text x="115.3" y="111.8">PC3/ADC13</text>
<text x="115.3" y="113.9">PC4/ADC14</text>
<text x="129.2" y="108.7">10</text>
<text x="129.2" y="110.8">11</text>
<text x="129.2" y="112.9">24</text>
<text x="62.3" y="115">14</text>
<text x="62.3" y="117.1">15</text>
<text x="62.3" y="119.1">16</text>
<text x="68.6" y="116">PA0/WKUP/USART2_CTS/ADC0/TIM2_CH1_ETR</text>
<text x="68.6" y="118.1">PA1/USART2_RTS/ADC1/TIM2_CH2</text>
<text x="112.4" y="118.1">PC6/TIM3_CH1</text>
<text x="115.3" y="116">PC5/ADC15</text>
<text x="129.2" y="117.1">37</text>
<text x="129.2" y="119.1">38</text>
<text x="129.2" y="115">25</text>
<text x="62.3" y="121.2">17</text>
<text x="62.3" y="123.3">20</text>
<text x="62.3" y="125.4">21</text>
<text x="68.6" y="120.2">PA2/USART2_TX/ADC2/TIM2_CH3</text>
<text x="68.6" y="122.3">PA3/USART2_RX/ADC3/TIM2_CH4</text>
<text x="68.6" y="124.4">PA4/SPI1_NSS/USART2_CK/ADC4</text>
<text x="112.4" y="120.2">PC7/TIM3_CH2</text>
<text x="112.4" y="122.3">PC8/TIM3_CH3</text>
<text x="112.4" y="124.4">PC9/TIM3_CH4</text>
<text x="129.2" y="121.2">39</text>
<text x="129.2" y="123.3">40</text>
<text x="129.2" y="125.4">51</text>
<text x="199.6" y="123.3">1</text>
<text x="204.8" y="124.4">C1+</text>
<text x="213.2" y="124.4">VCC</text>
<text x="221.4" y="123.3">16</text>
<text x="26.9" y="126.5">B</text>
<text x="62.3" y="127.5">22</text>
<text x="62.3" y="129.6">23</text>
<text x="62.3" y="131.7">41</text>
<text x="68.6" y="126.5">PA5/SPI1_SCK/ADC5</text>
<text x="68.6" y="128.6">PA6/SPI1_MISO/ADC6/TIM3_CH1</text>
<text x="68.6" y="130.7">PA7/SPI1_MOSI/ADC7/TIM3_CH2</text>
<text x="109.7" y="128.6">PC11/USART3_RX</text>
<text x="109.7" y="130.7">PC12/USART3_CK</text>
<text x="109.9" y="126.5">PC10/USART3_TX</text>
<text x="129.2" y="131.7">2</text>
<text x="129.2" y="127.5">52</text>
<text x="129.2" y="129.6">53</text>
<text x="199.6" y="131.7">3</text>
<text x="221.4" y="131.7">2</text>
<text x="263.7" y="126.5">B</text>
<text x="62.3" y="133.8">42</text>
<text x="62.3" y="135.9">43</text>
<text x="68.6" y="132.8">PA8/USART1_CK/TIM1_CH1/MCO</text>
<text x="68.6" y="134.9">PA9/USART1_TX/TIM1_CH2</text>
<text x="68.6" y="137">PA10/USART1_RX/TIM1_CH3</text>
<text x="108.6" y="132.8">PC13/TAMPER-RTC</text>
<text x="111.8" y="137">PC14/OSC32_IN</text>
<text x="129.2" y="135.9">3</text>
<text x="199.6" y="135.9">4</text>
<text x="204.8" y="132.8">C1-</text>
<text x="204.8" y="137">C2+</text>
<text x="214.7" y="132.8">V+</text>
<text x="215.1" y="137">V-</text>
<text x="221.4" y="135.9">6</text>
<text x="62.3" y="138">44</text>
<text x="62.3" y="140.1">45</text>
<text x="62.3" y="142.2">46</text>
<text x="68.6" y="139.1">PA11/USART1_CTS/CANRX/TIM1_CH4/USBDM</text>
<text x="68.6" y="141.2">PA12/USART1_RTS/CANTX/TIM1_ETR/USBDP</text>
<text x="68.6" y="143.3">PA13/JTMS/SWDIO</text>
<text x="110.1" y="139.1">PC15/OSC32_OUT</text>
<text x="114.5" y="143.3">PD0/OSC_IN</text>
<text x="129.2" y="142.2">5</text>
<text x="129.2" y="138">4</text>
<text x="62.3" y="144.3">49</text>
<text x="62.3" y="146.4">50</text>
<text x="68.6" y="145.4">PA14/JTCK/SWCLK</text>
<text x="68.6" y="147.4">PA15/JTDI/TIM2_CH1/SPI1_NSS</text>
<text x="112.4" y="147.4">PD2/TIM3_ETR</text>
<text x="112.6" y="145.4">PD1/OSC_OUT</text>
<text x="129.2" y="144.3">6</text>
<text x="129.2" y="146.4">54</text>
<text x="198.5" y="148.5">12</text>
<text x="199.6" y="144.3">5</text>
<text x="204.8" y="145.4">C2-</text>
<text x="204.8" y="149.5">R1O</text>
<text x="213" y="145.4">GND</text>
<text x="214.2" y="149.5">R1I</text>
<text x="221.4" y="148.5">13</text>
<text x="221.4" y="144.3">15</text>
<text x="244.6" y="147.4">1</text>
<text x="244.6" y="149.5">2</text>
<text x="198.5" y="150.6">11</text>
<text x="198.5" y="154.8">10</text>
<text x="199.6" y="152.7">9</text>
<text x="204.8" y="151.6">T1I</text>
<text x="204.8" y="153.7">R2O</text>
<text x="204.8" y="155.8">T2I</text>
<text x="213.6" y="151.6">T1O</text>
<text x="213.6" y="155.8">T2O</text>
<text x="214.2" y="153.7">R2I</text>
<text x="221.4" y="152.7">8</text>
<text x="221.4" y="150.6">14</text>
<text x="221.4" y="154.8">7</text>
<text x="244.6" y="151.6">3</text>
<text x="244.6" y="153.7">4</text>
<text x="113.6" y="161.1">2</text>
<text x="125" y="159">1</text>
<text x="26.9" y="166.3">A</text>
<text x="125" y="163.2">3</text>
<text x="125" y="167.3">4</text>
<text x="189.9" y="165.2">Title</text>
<text x="263.7" y="166.3">A</text>
<text x="113.6" y="169.4">5</text>
<text x="125" y="171.5">6</text>
<text x="189.9" y="171.5">Size</text>
<text x="200.4" y="171.5">Number</text>
<text x="242.3" y="171.5">Revision</text>
<text x="189.9" y="177.8">Date:</text>
<text x="189.9" y="179.9">File:</text>
<text x="191" y="174.7">A4</text>
<text x="199.4" y="179.9">D:\ET-ARM STAMP STM32.ddb</text>
<text x="199.4" y="177.8">6-Aug-2008</text>
<text x="231.9" y="179.9">Drawn By:</text>
<text x="231.9" y="177.8">Sheet</text>
<text x="237.8" y="177.8">of</text>
</g>
<g font-size="1.9" fill="#800000">
<text x="180.5" y="50">PA0</text>
<text x="180.5" y="52.1">PA1</text>
<text x="214" y="52.1">PD2</text>
<text x="180.5" y="54.2">PA2</text>
<text x="180.5" y="56.3">PA3</text>
<text x="180.5" y="58.4">PA4</text>
<text x="214" y="54.2">PC13</text>
<text x="214" y="56.3">PC12</text>
<text x="214" y="58.4">PC11</text>
<text x="180.5" y="60.5">PA5</text>
<text x="180.5" y="62.6">PA6</text>
<text x="180.5" y="64.7">PA7</text>
<text x="214" y="60.5">PC10</text>
<text x="214" y="62.6">PC9</text>
<text x="214" y="64.7">PC8</text>
<text x="134.4" y="68.9">PB0</text>
<text x="134.4" y="71">PB1</text>
<text x="180.5" y="66.8">PA8</text>
<text x="180.5" y="68.9">PA9</text>
<text x="180.5" y="71">PA10</text>
<text x="214" y="66.8">PC7</text>
<text x="214" y="68.9">PC6</text>
<text x="214" y="71">PC5</text>
<text x="134.4" y="73.1">PB2</text>
<text x="134.4" y="75.2">PB3</text>
<text x="134.4" y="77.3">PB4</text>
<text x="180.5" y="73.1">PA11</text>
<text x="180.5" y="75.2">PA12</text>
<text x="180.5" y="77.3">PA13</text>
<text x="214" y="73.1">PC4</text>
<text x="214" y="75.2">PC3</text>
<text x="214" y="77.3">PC2</text>
<text x="134.4" y="79.4">PB5</text>
<text x="134.4" y="81.4">PB6</text>
<text x="134.4" y="83.5">PB7</text>
<text x="180.5" y="79.4">PA14</text>
<text x="180.5" y="81.4">PA15</text>
<text x="180.5" y="83.5">PB0</text>
<text x="214" y="79.4">PC1</text>
<text x="214" y="81.4">PC0</text>
<text x="214" y="83.5">PB15</text>
<text x="134.4" y="85.6">PB8</text>
<text x="134.4" y="87.7">PB9</text>
<text x="134.4" y="89.8">PB10</text>
<text x="180.5" y="85.6">PB1</text>
<text x="180.5" y="87.7">PB2</text>
<text x="180.5" y="89.8">PB3</text>
<text x="214" y="85.6">PB14</text>
<text x="214" y="87.7">PB13</text>
<text x="214" y="89.8">PB12</text>
<text x="134.4" y="91.9">PB11</text>
<text x="134.4" y="94">PB12</text>
<text x="180.5" y="91.9">PB4</text>
<text x="180.5" y="94">PB5</text>
<text x="214" y="91.9">PB11</text>
<text x="214" y="94">PB10</text>
<text x="134.4" y="96.1">PB13</text>
<text x="134.4" y="98.2">PB14</text>
<text x="134.4" y="100.3">PB15</text>
<text x="180.5" y="96.1">PB6</text>
<text x="180.5" y="98.2">RESET</text>
<text x="214" y="100.3">PB7</text>
<text x="214" y="96.1">PB9</text>
<text x="214" y="98.2">PB8</text>
<text x="50.5" y="106.6">RESET</text>
<text x="134.4" y="104.5">PC0</text>
<text x="134.4" y="106.6">PC1</text>
<text x="54.7" y="110.8">BOOT0</text>
<text x="134.4" y="108.7">PC2</text>
<text x="134.4" y="110.8">PC3</text>
<text x="134.4" y="112.9">PC4</text>
<text x="54.7" y="115">PA0</text>
<text x="54.7" y="117.1">PA1</text>
<text x="54.7" y="119.1">PA2</text>
<text x="134.4" y="115">PC5</text>
<text x="134.4" y="117">PC6</text>
<text x="134.4" y="119.1">PC7</text>
<text x="54.7" y="121.2">PA3</text>
<text x="54.7" y="123.3">PA4</text>
<text x="54.7" y="125.4">PA5</text>
<text x="134.4" y="125.4">PC10</text>
<text x="134.4" y="121.2">PC8</text>
<text x="134.4" y="123.3">PC9</text>
<text x="54.7" y="127.5">PA6</text>
<text x="54.7" y="129.6">PA7</text>
<text x="54.7" y="131.7">PA8</text>
<text x="134.4" y="127.5">PC11</text>
<text x="134.4" y="129.6">PC12</text>
<text x="134.4" y="131.7">PC13</text>
<text x="54.7" y="133.8">PA9</text>
<text x="54.7" y="135.9">PA10</text>
<text x="54.7" y="138">PA11</text>
<text x="54.7" y="140.1">PA12</text>
<text x="54.7" y="142.2">PA13</text>
<text x="54.7" y="144.3">PA14</text>
<text x="54.7" y="146.4">PA15</text>
<text x="135.4" y="146.4">PD2</text>
<text x="176.3" y="148.5">PA10</text>
<text x="230.8" y="148.5">RXD-1</text>
<text x="191" y="150.6">PA9</text>
<text x="230.8" y="150.6">TXD-1</text>
<text x="56.8" y="161.1">PB2</text>
<text x="96.7" y="161.1">BOOT0</text>
</g>
</svg>
